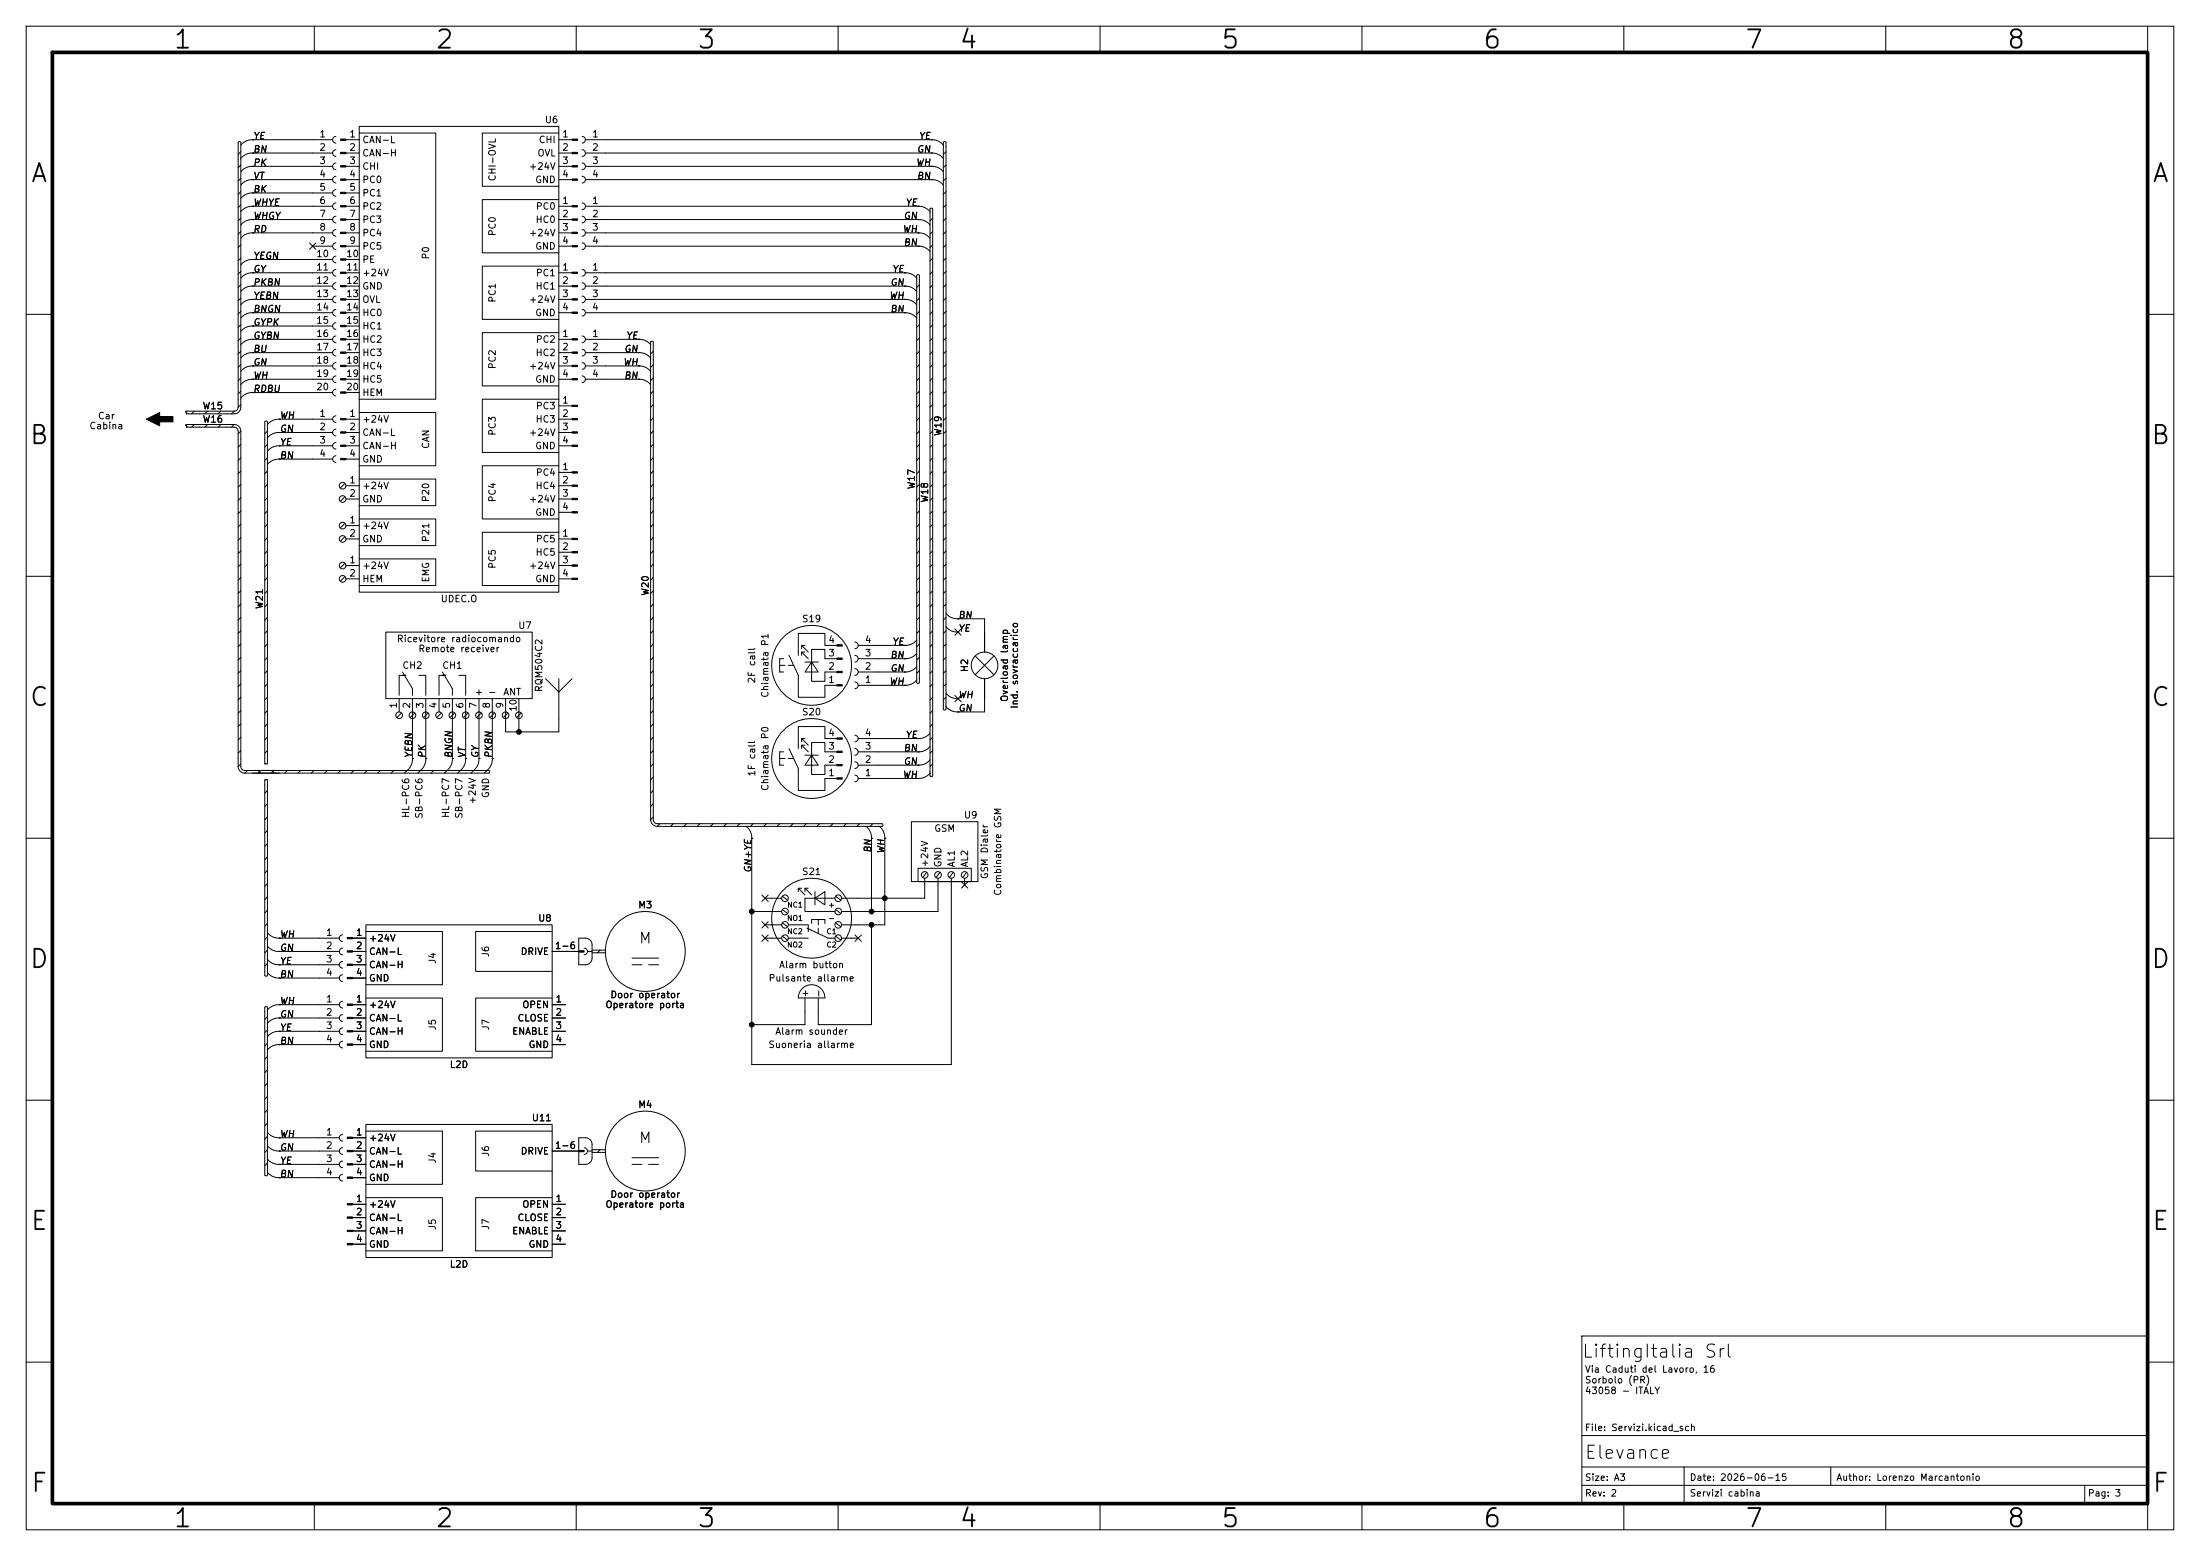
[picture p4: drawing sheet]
<svg xmlns="http://www.w3.org/2000/svg" width="420mm" height="297mm" viewBox="0 0 420 297" stroke-linecap="round" stroke-linejoin="round" font-family="sans-serif">
<path d="M10 10h400v277h-400z" fill="none" stroke="#000" stroke-width=".7"/>
<g fill="none" stroke="#000" stroke-width=".19">
<path d="M5 5h410v287h-410zM60 5v5M110 5v5M160 5v5M210 5v5M260 5v5M310 5v5M360 5v5M410 5v5M46 39.1l-.5 .5M46 36.6l-.5 .5M46 34l-.5 .5"/>
<path d="M46 31.5l-.5 .5M46 29l-.5 .5M48.3 34.3a2.78 2.78 0 0 0-2.3 1M48.3 34.3h.1M48.3 39.4a2.78 2.78 0 0 0-2.3 1M48.3 39.4h.1M48.3 36.8a2.78 2.78 0 0 0-2.3 1M48.3 36.8h.1M48.3 31.8a2.78 2.78 0 0 0-2.3 1M48.3 31.8h.1M48.3 26.7a2.78 2.78 0 0 0-2.3 1M48.3 26.7h.1"/>
<path d="M48.3 29.2a2.78 2.78 0 0 0-2.3 1M48.3 29.2h.1M48.3 39.4h15.2M48.3 26.7h15.2M48.3 29.2h15.2M48.3 31.8h15.2M48.3 34.3h15.2M48.3 36.8h15.2M64.1 26a.64 .64 0 0 0-.6 .7 .64 .64 0 0 0 .6 .6M64.1 28.6a.64 .64 0 0 0-.6 .6 .64 .64 0 0 0 .6 .6M64.1 31.1a.64 .64 0 0 0-.6 .7 .64 .64 0 0 0 .6 .6M64.1 33.7a.64 .64 0 0 0-.6 .6 .64 .64 0 0 0 .6 .6"/>
<path d="M64.1 36.2a.64 .64 0 0 0-.6 .6 .64 .64 0 0 0 .6 .7M64.1 38.7a.64 .64 0 0 0-.6 .7 .64 .64 0 0 0 .6 .6M66 39.4h2.6M66 26.7h2.6M66 29.2h2.6M66 31.8h2.6M66 34.3h2.6M66 36.8h2.6M68.6 24.1h38.1v88.9h-38.1zM68.6 25.4h14.6v50.8h-14.6M106.7 25.4h-14.6v10.2h14.6M106.7 38.1h-14.6v10.2h14.6"/>
<path d="M106.7 39.4h2.5M106.7 26.7h2.5M106.7 29.2h2.5M106.7 31.8h2.5M106.7 34.3h2.5M111.1 38.7a.64 .64 0 0 1 .7 .7 .64 .64 0 0 1-.7 .6M111.1 26a.64 .64 0 0 1 .7 .7 .64 .64 0 0 1-.7 .6M111.1 28.6a.64 .64 0 0 1 .7 .6 .64 .64 0 0 1-.7 .6M111.1 31.1a.64 .64 0 0 1 .7 .7 .64 .64 0 0 1-.7 .6M111.1 33.7a.64 .64 0 0 1 .7 .6 .64 .64 0 0 1-.7 .6M111.8 39.4h63.5M111.8 26.7h66"/>
<path d="M111.8 29.2h66M111.8 31.8h66M111.8 34.3h66M175.3 39.4a2.79 2.79 0 0 1 2.2 1M175.3 39.4h.1M177.6 39.8l.2-.1 .3 .2v108.2l-.3 .1-.3-.1zM177.8 29.2a2.79 2.79 0 0 1 2.3 1M177.8 29.2h.1M177.8 34.3a2.79 2.79 0 0 1 2.3 1M177.8 34.3h.1M177.8 31.8a2.79 2.79 0 0 1 2.3 1M177.8 31.8h.1"/>
<path d="M177.8 26.7a2.79 2.79 0 0 1 2.3 1M177.8 26.7h.1M180.2 27.1l.2-.1 .2 .2v108.2l-.3 .1-.2-.1zM180.6 34l-.5 .5M180.6 29l-.5 .5M180.6 31.5l-.5 .5M180.6 36.6l-.5 .5M180.6 39.1l-.5 .5M46 59.4l-.5 .5M46 56.9l-.5 .5M46 54.4l-.5 .5M46 51.8l-.5 .5"/>
<path d="M46 49.3l-.5 .5M46 46.7l-.5 .5M46 44.2l-.5 .5M46 41.7l-.5 .5M48.3 44.5a2.78 2.78 0 0 0-2.3 1M48.3 44.5h.1M48.3 41.9a2.78 2.78 0 0 0-2.3 1M48.3 41.9h.1M48.3 49.5a2.78 2.78 0 0 0-2.3 1M48.3 49.5h.1M48.3 54.6a2.78 2.78 0 0 0-2.3 1M48.3 54.6h.1"/>
<path d="M48.3 57.2a2.78 2.78 0 0 0-2.3 1M48.3 57.2h.1M48.3 59.7a2.78 2.78 0 0 0-2.3 1M48.3 59.7h.1M48.3 52.1a2.78 2.78 0 0 0-2.3 1M48.3 52.1h.1M48.3 52.1h15.2M48.3 54.6h15.2M48.3 57.2h15.2M48.3 59.7h15.2M48.3 41.9h15.2M48.3 44.5h15.2"/>
<path d="M48.3 49.5h15.2M59.1 46.4l1.2 1.2M59.7 47h3.8M60.3 46.4l-1.2 1.2M64.1 41.3a.64 .64 0 0 0-.6 .6 .64 .64 0 0 0 .6 .6M64.1 43.8a.64 .64 0 0 0-.6 .7 .64 .64 0 0 0 .6 .6M64.1 46.4a.64 .64 0 0 0-.6 .6 .64 .64 0 0 0 .6 .6M64.1 48.9a.64 .64 0 0 0-.6 .6 .64 .64 0 0 0 .6 .7M64.1 51.4a.64 .64 0 0 0-.6 .7 .64 .64 0 0 0 .6 .6M64.1 54a.64 .64 0 0 0-.6 .6 .64 .64 0 0 0 .6 .6M64.1 56.5a.64 .64 0 0 0-.6 .7 .64 .64 0 0 0 .6 .6M64.1 59.1a.64 .64 0 0 0-.6 .6 .64 .64 0 0 0 .6 .6"/>
<path d="M66 52.1h2.6M66 54.6h2.6M66 57.2h2.6M66 59.7h2.6M66 41.9h2.6M66 44.5h2.6M66 47h2.6M66 49.5h2.6M106.7 50.8h-14.6v10.2h14.6M106.7 52.1h2.5M106.7 54.6h2.5M106.7 57.2h2.5"/>
<path d="M106.7 59.7h2.5M106.7 41.9h2.5M106.7 44.5h2.5M106.7 47h2.5M111.1 51.4a.64 .64 0 0 1 .7 .7 .64 .64 0 0 1-.7 .6M111.1 54a.64 .64 0 0 1 .7 .6 .64 .64 0 0 1-.7 .6M111.1 56.5a.64 .64 0 0 1 .7 .7 .64 .64 0 0 1-.7 .6M111.1 59.1a.64 .64 0 0 1 .7 .6 .64 .64 0 0 1-.7 .6M111.1 41.3a.64 .64 0 0 1 .7 .6 .64 .64 0 0 1-.7 .6M111.1 43.8a.64 .64 0 0 1 .7 .7 .64 .64 0 0 1-.7 .6M111.1 46.4a.64 .64 0 0 1 .7 .6 .64 .64 0 0 1-.7 .6M111.8 52.1h60.9"/>
<path d="M111.8 54.6h60.9M111.8 57.2h60.9M111.8 59.7h60.9M111.8 41.9h63.5M111.8 44.5h63.5M111.8 47h63.5M172.7 57.2a2.78 2.78 0 0 1 2.3 1M172.7 57.2h.1M172.7 54.6a2.78 2.78 0 0 1 2.3 1M172.7 54.6h.1M172.7 59.7a2.78 2.78 0 0 1 2.3 1M172.7 59.7h.1"/>
<path d="M172.7 52.1a2.78 2.78 0 0 1 2.3 1M172.7 52.1h.1M175.1 52.5l.2-.1 .2 .2v77.7l-.2 .2-.3-.2zM175.3 41.9a2.79 2.79 0 0 1 2.2 1M175.3 41.9h.1M175.3 44.5a2.78 2.78 0 0 1 2.2 1M175.3 44.5h.1M175.3 47a2.78 2.78 0 0 1 2.2 1M175.3 47h.1M175.5 54.4l-.5 .5M175.5 59.4l-.5 .5M175.5 56.9l-.5 .5"/>
<path d="M178.1 44.2l-.6 .5M178.1 49.3l-.6 .5M178.1 51.8l-.6 .5M178.1 56.9l-.6 .5M178.1 41.7l-.6 .5M178.1 46.7l-.6 .5M178.1 54.4l-.6 .5M178.1 59.4l-.6 .5M180.6 41.7l-.5 .5M180.6 46.7l-.5 .5M180.6 49.3l-.5 .5M180.6 54.4l-.5 .5"/>
<path d="M180.6 44.2l-.5 .5M180.6 51.8l-.5 .5M180.6 56.9l-.5 .5M180.6 59.4l-.5 .5M5 60h5M35.6 78.5h9.1M37.1 78.5l-.5 .5M39.6 78.5l-.5 .5M42.2 78.5l-.5 .5M44.7 78.5l-.5 .5M45.5 77.7v-50.5l.2-.2 .3 .2v50.5a1.27 1.27 0 0 1-1.3 1.3h-9.1l.1-.2-.3-.2 .2-.1M45.5 77.7a.77 .77 0 0 1-.8 .8"/>
<path d="M46 72.1l-.5 .5M46 74.7l-.5 .5M46 69.6l-.5 .5M46 67.1l-.5 .5M46 64.5l-.5 .5M46 62l-.5 .5M46 77.2l-.5 .5M48.3 62.2a2.78 2.78 0 0 0-2.3 1M48.3 62.2h.1M48.3 69.9a2.78 2.78 0 0 0-2.3 1M48.3 69.9h.1M48.3 72.4a2.78 2.78 0 0 0-2.3 1"/>
<path d="M48.3 72.4h.1M48.3 67.3a2.78 2.78 0 0 0-2.3 1M48.3 67.3h.1M48.3 64.8a2.78 2.78 0 0 0-2.3 1M48.3 64.8h.1M48.3 74.9a2.78 2.78 0 0 0-2.3 1M48.3 74.9h.1M48.3 64.8h15.2M48.3 67.3h15.2M48.3 69.9h15.2M48.3 72.4h15.2M48.3 62.2h15.2"/>
<path d="M48.3 74.9h15.2M64.1 79.4a.64 .64 0 0 0-.6 .6 .64 .64 0 0 0 .6 .6M64.1 61.6a.64 .64 0 0 0-.6 .6 .64 .64 0 0 0 .6 .7M64.1 64.1a.64 .64 0 0 0-.6 .7 .64 .64 0 0 0 .6 .6M64.1 66.7a.64 .64 0 0 0-.6 .6 .64 .64 0 0 0 .6 .6M64.1 69.2a.64 .64 0 0 0-.6 .7 .64 .64 0 0 0 .6 .6M64.1 71.8a.64 .64 0 0 0-.6 .6 .64 .64 0 0 0 .6 .6M64.1 74.3a.64 .64 0 0 0-.6 .6 .64 .64 0 0 0 .6 .7M66 64.8h2.6M66 67.3h2.6M66 69.9h2.6M66 72.4h2.6"/>
<path d="M66 62.2h2.6M66 74.9h2.6M68.6 78.7h14.6v10.2h-14.6M106.7 63.5h-14.6v10.2h14.6M106.7 76.2h-14.6v10.2h14.6M106.7 64.8h2.5M106.7 67.3h2.5M106.7 69.9h2.5M106.7 72.4h2.5M106.7 77.5h2.5M111.1 64.1a.64 .64 0 0 1 .7 .7 .64 .64 0 0 1-.7 .6M111.1 66.7a.64 .64 0 0 1 .7 .6 .64 .64 0 0 1-.7 .6"/>
<path d="M111.1 69.2a.64 .64 0 0 1 .7 .7 .64 .64 0 0 1-.7 .6M111.1 71.8a.64 .64 0 0 1 .7 .6 .64 .64 0 0 1-.7 .6M111.8 64.8h10.1M111.8 67.3h10.1M111.8 69.9h10.1M111.8 72.4h10.1M121.9 64.8a2.78 2.78 0 0 1 2.3 1M121.9 64.8h.1M121.9 69.9a2.78 2.78 0 0 1 2.3 1M121.9 69.9h.1M121.9 67.3a2.78 2.78 0 0 1 2.3 1M121.9 67.3h.1"/>
<path d="M121.9 72.4a2.78 2.78 0 0 1 2.3 1M121.9 72.4h.1M124.7 74.7l-.5 .5M124.7 77.2l-.5 .5M124.7 67.1l-.5 .5M124.7 69.6l-.5 .5M124.7 79.8l-.5 .5M124.7 72.1l-.5 .5M175.5 72.1l-.5 .5M175.5 79.8l-.5 .5M175.5 62l-.5 .5M175.5 64.5l-.5 .5"/>
<path d="M175.5 67.1l-.5 .5M175.5 69.6l-.5 .5M175.5 74.7l-.5 .5M175.5 77.2l-.5 .5M178.1 69.6l-.6 .5M178.1 77.2l-.6 .5M178.1 62l-.6 .5M178.1 64.5l-.6 .5M178.1 67.1l-.6 .5M178.1 72.1l-.6 .5M178.1 74.7l-.6 .5M178.1 79.8l-.6 .5"/>
<path d="M180.6 67.1l-.5 .5M180.6 74.7l-.5 .5M180.6 62l-.5 .5M180.6 64.5l-.5 .5M180.6 69.6l-.5 .5M180.6 72.1l-.5 .5M180.6 77.2l-.5 .5M180.6 79.8l-.5 .5M410 60h5M35.6 81.5h9.1a.77 .77 0 0 1 .8 .8v64M37.1 81l-.5 .5M39.6 81l-.5 .5"/>
<path d="M42.2 81l-.5 .5M44.7 81h-9.2l-.1 .2 .3 .2-.1 .1M44.7 81a1.27 1.27 0 0 1 1.3 1.3M44.7 81l-.5 .5M46 82.3v64a.77 .77 0 0 0 .7 .8h46.6l.2 .2-.2 .3h-46.6M46 97.5l-.5 .5M46 95l-.5 .5M46 92.5l-.5 .5M46 89.9l-.5 .5M46 87.4l-.5 .5M46 84.8l-.5 .5M46 82.3l-.5 .5"/>
<path d="M50.6 80.4h.2l.3 .1v65.3h-.4h-.2zM51.1 97.5l-.6 .5M51.1 95l-.6 .5M51.1 92.5l-.6 .5M51.1 89.9l-.6 .5M51.1 87.4l-.6 .5M51.1 84.8l-.6 .5M51.1 82.3l-.6 .5M53.3 87.6a2.78 2.78 0 0 0-2.2 1M53.3 87.6h.1M53.3 85.1a2.78 2.78 0 0 0-2.2 1M53.3 85.1h.1"/>
<path d="M53.3 82.6a2.78 2.78 0 0 0-2.2 1M53.3 82.6h.1M53.3 80a2.78 2.78 0 0 0-2.2 1M53.3 80h.1M53.3 80h10.2M53.3 82.6h10.2M53.3 85.1h10.2M53.3 87.6h10.2M64.1 81.9a.64 .64 0 0 0-.6 .7 .64 .64 0 0 0 .6 .6M64.1 84.5a.64 .64 0 0 0-.6 .6 .64 .64 0 0 0 .6 .6M64.1 87a.64 .64 0 0 0-.6 .6 .64 .64 0 0 0 .6 .7M65.8 92.3l-.8 .8"/>
<path d="M65.8 94.9l-.8 .7M65.8 99.9l-.8 .8M66 80h2.6M66 82.6h2.6M66 85.1h2.6M66 87.6h2.6M66 92.7h2.6M66 95.3h2.6M68.6 91.4h14.6v5.1h-14.6M68.6 99.1h14.6v5h-14.6M106.7 88.9h-14.6v10.2h14.6M106.7 80h2.5"/>
<path d="M106.7 82.6h2.5M106.7 85.1h2.5M106.7 92.7h2.5M106.7 90.2h2.5M106.7 95.3h2.5M106.7 97.8h2.5M124.7 82.3l-.5 .5M124.7 87.4l-.5 .5M124.7 89.9l-.5 .5M124.7 95l-.5 .5M124.7 97.5l-.5 .5M124.7 84.8l-.5 .5"/>
<path d="M124.7 92.5l-.5 .5M175.5 87.4l-.5 .5M175.5 92.5l-.5 .5M175.5 82.3l-.5 .5M175.5 84.8l-.5 .5M175.5 89.9l-.5 .5M175.5 95l-.5 .5M175.5 97.5l-.5 .5M178.1 84.8l-.6 .5M178.1 89.9l-.6 .5M178.1 82.3l-.6 .5M178.1 87.4l-.6 .5"/>
<path d="M178.1 92.5l-.6 .5M178.1 95l-.6 .5M178.1 97.5l-.6 .5M180.6 82.3l-.5 .5M180.6 87.4l-.5 .5M180.6 84.8l-.5 .5M180.6 89.9l-.5 .5M180.6 92.5l-.5 .5M180.6 95l-.5 .5M180.6 97.5l-.5 .5M5 110h5M46 117.9l-.5 .5"/>
<path d="M46 115.3l-.5 .5M46 112.8l-.5 .5M46 110.2l-.5 .5M46 107.7l-.5 .5M46 105.2l-.5 .5M46 102.6l-.5 .5M46 100.1l-.5 .5M51.1 117.9l-.6 .5M51.1 115.3l-.6 .5M51.1 112.8l-.6 .5M51.1 110.2l-.6 .5M51.1 107.7l-.6 .5"/>
<path d="M51.1 105.2l-.6 .5M51.1 102.6l-.6 .5M51.1 100.1l-.6 .5M65.8 102.5l-.8 .8M65.8 107.6l-.8 .7M65.8 110.1l-.8 .8M66 100.3h2.6M66 108h2.6M66 102.9h2.6M66 110.5h2.6M68.6 106.7h14.6v5.1h-14.6M106.7 101.6h-14.6v10.2h14.6"/>
<path d="M106.7 108h2.5M106.7 102.9h2.5M106.7 110.5h2.5M106.7 105.4h2.5M124.7 102.6l-.5 .5M124.7 105.2l-.5 .5M124.7 107.7l-.5 .5M124.7 110.2l-.5 .5M124.7 115.3l-.5 .5M124.7 100.1l-.5 .5M124.7 112.8l-.5 .5M124.7 117.9l-.5 .5"/>
<path d="M175.5 107.7l-.5 .5M175.5 100.1l-.5 .5M175.5 102.6l-.5 .5M175.5 105.2l-.5 .5M175.5 110.2l-.5 .5M175.5 115.3l-.5 .5M175.5 117.9l-.5 .5M175.5 112.8l-.5 .5M178.1 117.9l-.6 .5M178.1 105.2l-.6 .5M178.1 100.1l-.6 .5M178.1 102.6l-.6 .5"/>
<path d="M178.1 107.7l-.6 .5M178.1 112.8l-.6 .5M178.1 115.3l-.6 .5M178.1 110.2l-.6 .5M180.6 115.3l-.5 .5M180.6 102.6l-.5 .5M180.6 100.1l-.5 .5M180.6 105.2l-.5 .5M180.6 107.7l-.5 .5M180.6 110.2l-.5 .5M180.6 112.8l-.5 .5M180.6 117.9l-.5 .5"/>
<path d="M180.6 117.1a2.78 2.78 0 0 0 2.3 1M180.6 119.6a2.78 2.78 0 0 0 2.3 1.1M182.9 118.1h.1M182.9 118.1h5.1v6.4M410 110h5M46 138.2l-.5 .5M46 135.6l-.5 .5M46 133.1l-.5 .5M46 130.6l-.5 .5M46 128l-.5 .5M46 125.5l-.5 .5M46 122.9l-.5 .5"/>
<path d="M46 120.4l-.5 .5M51.1 138.2l-.6 .5M51.1 135.6l-.6 .5M51.1 133.1l-.6 .5M51.1 130.6l-.6 .5M51.1 128l-.6 .5M51.1 125.5l-.6 .5M51.1 122.9l-.6 .5M51.1 120.4l-.6 .5M73.7 120.7h27.9v12.7h-27.9zM76.2 133.4v2.5M76.6 136.1l-.8 .8"/>
<path d="M76.8 128.9h.7h-1.3v3.8M76.8 128.3l1.9 3.1v1.3M78.7 133.4v11.4M79.1 136.1l-.7 .8M80 128.9h1.3v3.8M81.3 133.4v11.4M81.7 136.1l-.8 .8M83.8 133.4v2.5M84.2 136.1l-.8 .8M84.5 128.9h.6h-1.3v3.8M84.5 128.3l1.9 3.1v1.3M86.4 133.4v11.4"/>
<path d="M86.7 136.1l-.7 .8M87.6 128.9h1.3v3.8M88.9 133.4v11.4M89.3 136.1l-.8 .8M91.4 133.4v11.4M91.8 136.1l-.7 .8M94 133.4v11.4M94.4 136.1l-.8 .8M96.9 136.1l-.8 .8M99.1 133.4v6.3M99.4 136.1l-.7 .8M104.1 129.5l2.6 2.6 2.5-2.6"/>
<path d="M106.7 129.5v10.2h-10.2v-6.3M124.7 122.9l-.5 .5M124.7 128l-.5 .5M124.7 130.6l-.5 .5M124.7 135.6l-.5 .5M124.7 138.2l-.5 .5M124.7 120.4l-.5 .5M124.7 125.5l-.5 .5M124.7 133.1l-.5 .5M148.8 127h1.1M149.6 125.7h-.8v2.6h.8M150.5 127h1"/>
<path d="M150.6 125.1l1.8 3.8v4.2h5.1v-2.3h2.5M153 124.5l1.3 1.2M153 123.2l1.3 1.3M153.7 124.5h-.7v.6M153.7 123.2h-.7v.6M153.7 126.4h2.5M154.9 126.4l1.3 1.9h-2.5zM160 125.7h-2.5v-1.7h-2.6v6h2.6v-1.7h2.5M160 123.2h-2.5v-2.3h-5.1v4.2M163.2 130.2a.64 .64 0 0 1 .6 .6 .64 .64 0 0 1-.6 .6M163.2 127.6a.64 .64 0 0 1 .6 .7 .64 .64 0 0 1-.6 .6M163.2 125.1a.64 .64 0 0 1 .6 .6 .64 .64 0 0 1-.6 .7"/>
<path d="M163.2 122.6a.64 .64 0 0 1 .6 .6 .64 .64 0 0 1-.6 .6M163.8 130.8h8.9M163.8 128.3h8.9M163.8 125.7h8.9M163.8 123.2h8.9M172.7 125.7h.1M172.7 123.2h.1M172.7 130.8h.1M172.7 128.3h.1M175 124.7a2.78 2.78 0 0 1-2.3 1M175 122.2a2.78 2.78 0 0 1-2.3 1M175 129.8a2.78 2.78 0 0 1-2.3 1"/>
<path d="M175 127.3a2.78 2.78 0 0 1-2.3 1M175.5 120.4l-.5 .5M175.5 122.9l-.5 .5M175.5 125.5l-.5 .5M175.5 128l-.5 .5M177.5 140a2.78 2.78 0 0 1-2.2 1M178.1 120.4l-.6 .5M178.1 122.9l-.6 .5M178.1 125.5l-.6 .5M178.1 128l-.6 .5M178.1 133.1l-.6 .5M178.1 135.6l-.6 .5"/>
<path d="M178.1 138.2l-.6 .5M178.1 130.6l-.6 .5M180.6 120.4l-.5 .5M180.6 122.9l-.5 .5M180.6 125.5l-.5 .5M180.6 128l-.5 .5M180.6 130.6l-.5 .5M180.6 133.1l-.5 .5M180.6 132.3a2.78 2.78 0 0 0 2.3 1.1M180.6 134.9a2.78 2.78 0 0 0 2.3 1M182.3 120l1.2 1.3M182.3 132.7l1.2 1.3"/>
<path d="M182.9 133.4h.1M182.9 135.9h.1M182.9 120.7h.1M183.5 120l-1.2 1.3M183.5 132.7l-1.2 1.3M186.2 125.2l3.5 3.6M188 129.5v6.4h-5.1M189.7 125.2l-3.5 3.6M5 160h5M45.5 146.3a1.27 1.27 0 0 0 1.2 1.3M46 143.3l-.5 .5M46 140.7l-.5 .5"/>
<path d="M46 145.8l-.5 .5M47.2 147.1l-.5 .5M49.3 147.1l.5 .5M49.8 147.1l-.5 .5M50.5 148.8h.6v37.4l-.3 .1-.3-.1zM51.1 153.4l-.6 .5M51.1 156l-.6 .5M51.1 158.5l-.6 .5M51.1 140.7l-.6 .5M51.1 143.3l-.6 .5M51.1 150.9l-.6 .5M51.8 147.1l.5 .5"/>
<path d="M52.3 147.1l-.5 .5M54.9 147.1l-.5 .5M57.4 147.1l-.5 .5M59.9 147.1l-.5 .5M62.5 147.1l-.5 .5M65 147.1l-.5 .5M67.6 147.1l-.5 .5M70.1 147.1l-.5 .5M72.6 147.1l-.5 .5M75.2 147.1l-.5 .5M78.7 144.8a2.78 2.78 0 0 1-1 2.3l-.5 .5M78.7 144.8h.1"/>
<path d="M81.3 144.8a2.78 2.78 0 0 1-1 2.3l-.5 .5M81.3 144.8h.1M82.8 147.1l-.5 .5M86.4 144.8a2.78 2.78 0 0 1-1.1 2.3l-.5 .5M86.4 144.8h.1M88.9 144.8a2.78 2.78 0 0 1-1 2.3l-.5 .5M88.9 144.8h.1M91.4 144.8a2.78 2.78 0 0 1-1 2.3l-.5 .5M91.4 144.8h.1M94 144.8a2.78 2.78 0 0 1-1 2.3l-.5 .5M94 144.8h.1M124.2 156.5v-91.2l.3-.2 .2 .2v91.2a.77 .77 0 0 0 .8 .7h42.9l.2 .3-.2 .2h-42.9"/>
<path d="M124.2 156.5a1.27 1.27 0 0 0 1.3 1.2M124.7 143.3l-.5 .5M124.7 148.3l-.5 .5M124.7 156l-.5 .5M124.7 140.7l-.5 .5M124.7 145.8l-.5 .5M124.7 150.9l-.5 .5M124.7 153.4l-.5 .5M126 157.2l-.5 .5M128.5 157.2l-.5 .5M131.1 157.2l-.5 .5M133.6 157.2l-.5 .5"/>
<path d="M136.1 157.2l-.5 .5M138.7 157.2l-.5 .5M141.2 157.2l-.5 .5M142.5 157.7a2.78 2.78 0 0 1 1 2.3M143.8 157.2l-.5 .5M146.3 157.2l-.5 .5M148.8 144.8h1.1M148.8 157.2l-.5 .5M149.6 143.5h-.8v2.6h.8M150.5 144.8h1M150.6 142.9l1.8 3.8v4.2h5.1v-2.3h2.5M151.4 157.2l-.5 .5"/>
<path d="M153 142.2l1.3 1.3M153 141l1.3 1.2M153.7 142.2h-.7v.7M153.7 141h-.7v.6M153.7 144.1h2.5M153.9 157.2l-.5 .5M154.9 144.1l1.3 2h-2.5zM156.5 157.2l-.5 .5M159 157.2l-.5 .5M160 143.5h-2.5v-1.8h-2.6v6.1h2.6v-1.7h2.5M160 141h-2.5v-2.3h-5.1v4.2M161.5 157.2l-.5 .5"/>
<path d="M163.2 148a.64 .64 0 0 1 .6 .6 .64 .64 0 0 1-.6 .6M163.2 145.4a.64 .64 0 0 1 .6 .7 .64 .64 0 0 1-.6 .6M163.2 142.9a.64 .64 0 0 1 .6 .6 .64 .64 0 0 1-.6 .6M163.2 140.3a.64 .64 0 0 1 .6 .7 .64 .64 0 0 1-.6 .6M163.8 148.6h11.5M163.8 146.1h11.5M163.8 143.5h11.5M163.8 141h11.5M164.1 157.2l-.5 .5M165.4 157.7a2.78 2.78 0 0 1 1 2.3M166.6 157.2l-.5 .5M167.9 157.7a2.78 2.78 0 0 1 1 2.3"/>
<path d="M174 156.8h12.7v11.5h-12.7zM175.3 146.1h.1M175.3 143.5h.1M175.3 148.6h.1M175.3 141h.1M177.5 145a2.78 2.78 0 0 1-2.2 1.1M177.5 142.5a2.78 2.78 0 0 1-2.2 1M177.5 147.6a2.78 2.78 0 0 1-2.2 1M178.1 145.8l-.6 .5M178.1 143.3l-.6 .5M178.1 140.7l-.6 .5M410 160h5"/>
<path d="M51.1 161l-.6 .5M51.1 163.6l-.6 .5M51.1 166.1l-.6 .5M51.1 168.7l-.6 .5M51.1 173.7l-.6 .5M51.1 176.3l-.6 .5M51.1 178.8l-.6 .5M51.1 171.2l-.6 .5M51.1 178.1a2.78 2.78 0 0 0 2.2 1M53.3 179.1h.1M53.3 179.1h11.5M65.4 178.4a.64 .64 0 0 0-.6 .7 .64 .64 0 0 0 .6 .6"/>
<path d="M67.3 179.1h2.5M69.8 176.5h35.6v25.4h-35.6zM69.8 177.8h14.7v10.2h-14.7M105.4 177.8h-14.6v7.6h14.6M110.5 179.1h1.3a1.27 1.27 0 0 1 1.2 1.2v2.6a1.27 1.27 0 0 1-1.2 1.3h-1.3zM143.5 160h.1M143.5 160v43.2h38.1v-35.6M143.5 174h5.7M145.4 178.5l1.3 1.2M145.4 175.9l1.3 1.2M145.4 170.8l1.3 1.3M146 179.1h3.2"/>
<path d="M146 171.5h3.2M146 176.5h3.2M146.7 178.5l-1.3 1.2M146.7 175.9l-1.3 1.2M146.7 170.8l-1.3 1.3M149.4 178.7l1 .8M149.4 176.1l1 .8M149.4 173.6l1 .8M149.4 171.1l1 .7M150.5 176.5h3.8v1.3M150.5 179.1h3.8M152.4 169.5l1.3 1.3"/>
<path d="M153 169.5h-.6v.7M153.7 169.5l1.2 1.3M154.1 177.2l4 1.9h1.3M154.3 169.5h-.6v.7M154.9 176.3v-.8h2.6v.8M155.6 171.5l1.9-1.3v2.5zM155.6 170.2v2.5M156.2 175.5v1M156.2 177.2v1M159.4 171.5h-5.7v2.5h5.7M159.5 178.7l1 .8M159.5 176.1l1 .8"/>
<path d="M159.5 173.6l1 .8M159.5 171.1l1 .7M160.7 179.1h3.1M163.2 178.5l1.2 1.2M164.4 178.5l-1.2 1.2M166.4 160h.1M166.4 176.5v19.1h-10.2v-5.1M166.4 160v14M168.9 160h.1M168.9 160v16.5h-8.2M175.3 165.7h10.1v2.6h-10.1zM176.5 167.6v3.9h-15.8"/>
<path d="M176.9 166.5l-.8 1M179.1 167.6v6.4h-18.4M179.5 166.5l-.8 1M182 166.5l-.8 1M183.5 168.3l1.3 1.2M184.1 167.6v1.3M184.5 166.5l-.7 1M184.8 168.3l-1.3 1.2M50.6 192.2l.2-.1 .3 .2v32l-.3 .1-.3-.1zM51.1 181.4l-.6 .5M51.1 183.9l-.6 .5M51.1 194.1l-.6 .5"/>
<path d="M51.1 196.6l-.6 .5M51.1 199.1l-.6 .5M51.1 185.7a2.78 2.78 0 0 0 2.2 1M51.1 180.6a2.78 2.78 0 0 0 2.2 1M51.1 183.1a2.78 2.78 0 0 0 2.2 1.1M53.3 199.4a2.78 2.78 0 0 0-2.2 1M53.3 199.4h.1M53.3 186.7h.1M53.3 194.3a2.78 2.78 0 0 0-2.2 1M53.3 194.3h.1M53.3 196.9a2.78 2.78 0 0 0-2.2 1M53.3 196.9h.1"/>
<path d="M53.3 191.8a2.78 2.78 0 0 0-2.2 1M53.3 191.8h.1M53.3 181.6h.1M53.3 184.2h.1M53.3 181.6h11.5M53.3 184.2h11.5M53.3 191.8h11.5M53.3 194.3h11.5M53.3 196.9h11.5M53.3 186.7h11.5M53.3 199.4h11.5M65.4 181a.64 .64 0 0 0-.6 .6 .64 .64 0 0 0 .6 .6"/>
<path d="M65.4 183.5a.64 .64 0 0 0-.6 .7 .64 .64 0 0 0 .6 .6M65.4 186.1a.64 .64 0 0 0-.6 .6 .64 .64 0 0 0 .6 .6M65.4 191.1a.64 .64 0 0 0-.6 .7 .64 .64 0 0 0 .6 .6M65.4 193.7a.64 .64 0 0 0-.6 .6 .64 .64 0 0 0 .6 .6M65.4 196.2a.64 .64 0 0 0-.6 .7 .64 .64 0 0 0 .6 .6M65.4 198.8a.64 .64 0 0 0-.6 .6 .64 .64 0 0 0 .6 .6M67.3 181.6h2.5M67.3 184.2h2.5M67.3 191.8h2.5M67.3 194.3h2.5M67.3 196.9h2.5M67.3 186.7h2.5"/>
<path d="M67.3 199.4h2.5M69.8 190.5h14.7v10.2h-14.7M105.4 190.5h-14.6v10.2h14.6M105.4 181.6h5.1M105.4 191.8h2.5M105.4 194.3h2.5M105.4 196.9h2.5M105.4 199.4h2.5M111.5 181a.64 .64 0 0 1 .6 .6 .64 .64 0 0 1-.6 .6M112.1 181.6h.9M113 181.9h2.6M113 181.4h2.6"/>
<path d="M114.6 181.4l-.6 .5M120.6 184.2h2M120.6 182.9h5.1M123.8 184.2h1.9M153.1 188.7a2.54 2.54 0 0 1 2.8-.6 2.54 2.54 0 0 1 1.6 2.4h-5.1a2.54 2.54 0 0 1 .7-1.8zM153.7 190.5v5.1h-10.2M5 210h5M51.1 201.7l-.6 .5M51.1 204.2l-.6 .5M51.1 206.8l-.6 .5M51.1 209.3l-.6 .5M51.1 211.8l-.6 .5"/>
<path d="M51.1 214.4l-.6 .5M51.1 216.9l-.6 .5M51.1 219.5l-.6 .5M51.1 218.7a2.78 2.78 0 0 0 2.2 1M51.1 216.2a2.78 2.78 0 0 0 2.2 1M53.3 219.7h.1M53.3 217.2h.1M53.3 217.2h11.5M53.3 219.7h11.5M65.4 216.5a.64 .64 0 0 0-.6 .7 .64 .64 0 0 0 .6 .6M65.4 219.1a.64 .64 0 0 0-.6 .6 .64 .64 0 0 0 .6 .6M67.3 217.2h2.5"/>
<path d="M67.3 219.7h2.5M69.8 214.6h35.6v25.4h-35.6zM69.8 215.9h14.7v10.2h-14.7M105.4 215.9h-14.6v7.6h14.6M105.4 219.7h5.1M110.5 217.2h1.3a1.27 1.27 0 0 1 1.2 1.2v2.6a1.27 1.27 0 0 1-1.2 1.2h-1.3zM111.5 219.1a.64 .64 0 0 1 .6 .6 .64 .64 0 0 1-.6 .6M112.1 219.7h.9M113 220h2.6M113 219.5h2.6M114.6 219.5l-.6 .5M410 210h5"/>
<path d="M51.1 222l-.6 .5M51.1 223.8a2.78 2.78 0 0 0 2.2 1M51.1 221.2a2.78 2.78 0 0 0 2.2 1M53.3 224.8h.1M53.3 222.2h.1M53.3 222.2h11.5M53.3 224.8h11.5M65.4 221.6a.64 .64 0 0 0-.6 .6 .64 .64 0 0 0 .6 .7M65.4 224.2a.64 .64 0 0 0-.6 .6 .64 .64 0 0 0 .6 .6M67.3 222.2h2.5M67.3 224.8h2.5M67.3 229.9h2.5"/>
<path d="M67.3 232.4h2.5M67.3 234.9h2.5M67.3 237.5h2.5M69.8 228.6h14.7v10.2h-14.7M105.4 228.6h-14.6v10.2h14.6M105.4 229.9h2.5M105.4 232.4h2.5M105.4 234.9h2.5M105.4 237.5h2.5M120.6 222.2h2M120.6 221h5.1M123.8 222.2h1.9"/>
<path d="M302 255h108v32h-108zM5 260h5M302 274h108M321.5 280v7M349.5 280v3.5M410 260h5M60 287v5M110 287v5M160 287v5M210 287v5M260 287v5M302 283.5h108"/>
<path d="M302 280h108M310 287v5M360 287v5M398 283.5v3.5M410 287v5"/>
<circle cx="65.4" cy="95.2" r=".63"/>
<circle cx="65.4" cy="92.7" r=".63"/>
<circle cx="65.4" cy="107.9" r=".63"/>
<circle cx="65.4" cy="100.3" r=".63"/>
<circle cx="65.4" cy="102.9" r=".63"/>
<circle cx="65.4" cy="110.5" r=".63"/>
<circle cx="76.2" cy="136.5" r=".63"/>
<circle cx="78.7" cy="136.5" r=".63"/>
<circle cx="81.3" cy="136.5" r=".63"/>
<circle cx="83.8" cy="136.5" r=".63"/>
<circle cx="86.4" cy="136.5" r=".63"/>
<circle cx="88.9" cy="136.5" r=".63"/>
<circle cx="91.4" cy="136.5" r=".63"/>
<circle cx="94" cy="136.5" r=".63"/>
<circle cx="96.5" cy="136.5" r=".63"/>
<circle cx="99.1" cy="136.5" r=".63"/>
<circle cx="154.9" cy="127" r="7.6"/>
<circle cx="188" cy="127" r="2.54"/>
<circle cx="154.9" cy="144.8" r="7.6"/>
<circle cx="149.9" cy="171.4" r=".63"/>
<circle cx="149.9" cy="176.5" r=".63"/>
<circle cx="149.9" cy="174" r=".63"/>
<circle cx="149.9" cy="179.1" r=".63"/>
<circle cx="154.9" cy="175.3" r="7.6"/>
<circle cx="160" cy="176.5" r=".63"/>
<circle cx="160" cy="171.4" r=".63"/>
<circle cx="160" cy="179.1" r=".63"/>
<circle cx="160" cy="174" r=".63"/>
<circle cx="176.5" cy="167" r=".63"/>
<circle cx="179.1" cy="167" r=".63"/>
<circle cx="181.6" cy="167" r=".63"/>
<circle cx="184.1" cy="167" r=".63"/>
<circle cx="123.2" cy="181.6" r="7.6"/>
<circle cx="123.2" cy="219.7" r="7.6"/>
</g>
<g fill="#000" stroke="#000" stroke-width=".19">
<path d="M65 26.5h1v.3h-1zM65 29.1h1v.2h-1zM65 31.6h1v.3h-1zM65 34.2h1v.2h-1zM65 36.7h1v.3h-1zM65 39.2h1v.3h-1zM109.2 26.5h1v.3h-1zM109.2 29.1h1v.2h-1zM109.2 31.6h1v.3h-1zM109.2 34.2h1v.2h-1zM109.2 39.2h1v.3h-1zM65 41.8h1v.2h-1z"/>
<path d="M65 44.3h1v.3h-1zM65 46.9h1v.2h-1zM65 49.4h1v.3h-1zM65 51.9h1v.3h-1zM65 54.5h1v.2h-1zM65 57h1v.3h-1zM65 59.6h1v.2h-1zM109.2 41.8h1v.2h-1zM109.2 44.3h1v.3h-1zM109.2 46.9h1v.2h-1zM109.2 51.9h1v.3h-1zM109.2 54.5h1v.2h-1z"/>
<path d="M109.2 57h1v.3h-1zM109.2 59.6h1v.2h-1zM65 62.1h1v.3h-1zM65 64.6h1v.3h-1zM65 67.2h1v.2h-1zM65 69.7h1v.3h-1zM65 72.3h1v.2h-1zM65 74.8h1v.3h-1zM109.2 64.6h1v.3h-1zM109.2 67.2h1v.2h-1zM109.2 69.7h1v.3h-1zM109.2 72.3h1v.2h-1z"/>
<path d="M109.2 77.3h1v.3h-1zM27.9 80l2.6-1.3v.8h2.5v1h-2.5v.8zM65 79.9h1v.2h-1zM65 82.4h1v.3h-1zM65 85h1v.2h-1zM65 87.5h1v.3h-1zM109.2 79.9h1v.2h-1zM109.2 82.4h1v.3h-1zM109.2 85h1v.2h-1zM109.2 90h1v.3h-1zM109.2 92.6h1v.2h-1zM109.2 95.1h1v.3h-1z"/>
<path d="M109.2 97.7h1v.2h-1zM109.2 102.7h1v.3h-1zM109.2 105.3h1v.2h-1zM109.2 107.8h1v.3h-1zM109.2 110.4h1v.2h-1zM159.8 130.7h1v.2h-1zM159.8 128.1h1v.3h-1zM159.8 125.6h1v.3h-1zM159.8 123.1h1v.2h-1zM159.8 148.5h1v.2h-1zM159.8 145.9h1v.3h-1zM159.8 143.4h1v.2h-1z"/>
<path d="M159.8 140.8h1v.3h-1zM66.3 178.9h1v.3h-1zM66.3 181.5h1v.2h-1zM66.3 184h1v.3h-1zM66.3 186.6h1v.2h-1zM66.3 191.6h1v.3h-1zM66.3 194.2h1v.2h-1zM66.3 196.7h1v.3h-1zM66.3 199.3h1v.2h-1zM110.5 181.5h1v.2h-1zM66.3 217h1v.3h-1zM66.3 219.6h1v.2h-1z"/>
<path d="M110.5 219.6h1v.2h-1zM66.3 222.1h1v.3h-1zM66.3 224.7h1v.2h-1zM66.3 229.7h1v.3h-1zM66.3 232.3h1v.2h-1zM66.3 234.8h1v.3h-1zM66.3 237.4h1v.2h-1z"/>
<circle cx="99.1" cy="139.7" r=".46"/>
<circle cx="143.5" cy="174" r=".46"/>
<circle cx="166.4" cy="174" r=".46"/>
<circle cx="166.4" cy="176.5" r=".46"/>
<circle cx="168.9" cy="171.5" r=".46"/>
<circle cx="143.5" cy="195.6" r=".46"/>
</g>
<g font-size="3.5">
<text x="32.9" y="10.2">1</text>
<text x="82.9" y="10.2">2</text>
<text x="132.9" y="10.2">3</text>
<text x="182.9" y="10.2">4</text>
<text x="232.9" y="10.2">5</text>
<text x="282.9" y="10.2">6</text>
<text x="332.9" y="10.2">7</text>
<text x="382.9" y="10.2">8</text>
<text x="5.6" y="35.7">A</text>
<text x="410.6" y="35.7">A</text>
<text x="5.4" y="85.7">B</text>
<text x="410.4" y="85.7">B</text>
<text x="5.4" y="135.7">C</text>
<text x="410.4" y="135.7">C</text>
<text x="5.4" y="185.7">D</text>
<text x="410.4" y="185.7">D</text>
<text x="5.6" y="235.7">E</text>
<text x="410.6" y="235.7">E</text>
<text x="5.6" y="285.7">F</text>
<text x="410.6" y="285.7">F</text>
<text x="32.9" y="292.4">1</text>
<text x="82.9" y="292.4">2</text>
<text x="132.9" y="292.4">3</text>
<text x="182.9" y="292.4">4</text>
<text x="232.9" y="292.4">5</text>
<text x="282.9" y="292.4">6</text>
<text x="332.9" y="292.4">7</text>
<text x="382.9" y="292.4">8</text>
</g>
<g font-size="2.5">
<text x="301.8" y="259.8">LiftingItalia Srl</text>
<text x="302.3" y="279.1">Elevance</text>
</g>
<g font-size="2">
<text x="121.8" y="180.6">M</text>
<text x="121.8" y="218.7">M</text>
</g>
<g font-size="1.3">
<text x="103.9" y="23.8">U6</text>
<text x="48.2" y="26.9">YE</text>
<text x="48.2" y="29.4">BN</text>
<text x="60.9" y="26.5">1</text>
<text x="60.9" y="29.1">2</text>
<text x="66.6" y="26.5">1</text>
<text x="66.6" y="29.1">2</text>
<text x="69.1" y="27.6">CAN-L</text>
<text x="102.7" y="27.6">CHI</text>
<text x="107.2" y="26.5">1</text>
<text x="107.2" y="29.1">2</text>
<text x="112.9" y="26.5">1</text>
<text x="112.9" y="29.1">2</text>
<text x="174.9" y="29.4">GN</text>
<text x="175.3" y="26.9">YE</text>
<text x="48.2" y="34.5">VT</text>
<text x="48.2" y="32">PK</text>
<text x="60.9" y="31.6">3</text>
<text x="60.9" y="34.2">4</text>
<text x="66.6" y="31.6">3</text>
<text x="66.6" y="34.2">4</text>
<text x="69.1" y="30.2">CAN-H</text>
<text x="69.1" y="32.7">CHI</text>
<text x="69.1" y="35.3">PC0</text>
<text x="94.9" y="34.7" transform="rotate(-90 94.9 34.7)">CHI-OVL</text>
<text x="100.9" y="32.7">+24V</text>
<text x="102.1" y="35.3">GND</text>
<text x="102.5" y="30.2">OVL</text>
<text x="107.2" y="31.6">3</text>
<text x="107.2" y="34.2">4</text>
<text x="112.9" y="31.6">3</text>
<text x="112.9" y="34.2">4</text>
<text x="174.7" y="32">WH</text>
<text x="174.9" y="34.5">BN</text>
<text x="48.2" y="39.6">WHYE</text>
<text x="48.2" y="37.1">BK</text>
<text x="60.9" y="36.7">5</text>
<text x="60.9" y="39.2">6</text>
<text x="60.9" y="41.8">7</text>
<text x="66.6" y="36.7">5</text>
<text x="66.6" y="39.2">6</text>
<text x="66.6" y="41.8">7</text>
<text x="69.1" y="37.8">PC1</text>
<text x="69.1" y="40.3">PC2</text>
<text x="102.2" y="40.3">PC0</text>
<text x="107.2" y="39.2">1</text>
<text x="107.2" y="41.8">2</text>
<text x="112.9" y="39.2">1</text>
<text x="112.9" y="41.8">2</text>
<text x="172.7" y="39.6">YE</text>
<text x="48.2" y="44.7">RD</text>
<text x="48.2" y="42.1">WHGY</text>
<text x="60.9" y="44.3">8</text>
<text x="60.9" y="46.9">9</text>
<text x="66.6" y="44.3">8</text>
<text x="66.6" y="46.9">9</text>
<text x="69.1" y="42.9">PC3</text>
<text x="69.1" y="45.4">PC4</text>
<text x="69.1" y="48">PC5</text>
<text x="94.9" y="45.2" transform="rotate(-90 94.9 45.2)">PC0</text>
<text x="100.9" y="45.4">+24V</text>
<text x="102.1" y="48">GND</text>
<text x="102.1" y="42.9">HC0</text>
<text x="107.2" y="44.3">3</text>
<text x="107.2" y="46.9">4</text>
<text x="112.9" y="44.3">3</text>
<text x="112.9" y="46.9">4</text>
<text x="172.2" y="44.7">WH</text>
<text x="172.4" y="42.1">GN</text>
<text x="172.4" y="47.2">BN</text>
<text x="48.2" y="49.8">YEGN</text>
<text x="48.2" y="52.3">GY</text>
<text x="60.3" y="49.4">10</text>
<text x="60.3" y="51.9">11</text>
<text x="66" y="49.4">10</text>
<text x="66" y="51.9">11</text>
<text x="69.1" y="50.5">PE</text>
<text x="69.1" y="53">+24V</text>
<text x="82.2" y="49.6" transform="rotate(-90 82.2 49.6)">P0</text>
<text x="102.2" y="53">PC1</text>
<text x="107.2" y="51.9">1</text>
<text x="112.9" y="51.9">1</text>
<text x="170.2" y="52.3">YE</text>
<text x="48.2" y="54.8">PKBN</text>
<text x="48.2" y="57.4">YEBN</text>
<text x="48.2" y="59.9">BNGN</text>
<text x="60.3" y="54.5">12</text>
<text x="60.3" y="57">13</text>
<text x="60.3" y="59.6">14</text>
<text x="66" y="54.5">12</text>
<text x="66" y="57">13</text>
<text x="66" y="59.6">14</text>
<text x="69.1" y="55.6">GND</text>
<text x="69.1" y="58.1">OVL</text>
<text x="94.9" y="57.9" transform="rotate(-90 94.9 57.9)">PC1</text>
<text x="100.9" y="58.1">+24V</text>
<text x="102.1" y="55.6">HC1</text>
<text x="107.2" y="54.5">2</text>
<text x="107.2" y="57">3</text>
<text x="107.2" y="59.6">4</text>
<text x="112.9" y="54.5">2</text>
<text x="112.9" y="57">3</text>
<text x="112.9" y="59.6">4</text>
<text x="169.6" y="57.4">WH</text>
<text x="169.8" y="54.8">GN</text>
<text x="169.8" y="59.9">BN</text>
<text x="48.2" y="62.5">GYPK</text>
<text x="48.2" y="65">GYBN</text>
<text x="60.3" y="62.1">15</text>
<text x="60.3" y="64.6">16</text>
<text x="66" y="62.1">15</text>
<text x="66" y="64.6">16</text>
<text x="69.1" y="60.7">HC0</text>
<text x="69.1" y="63.2">HC1</text>
<text x="69.1" y="65.7">HC2</text>
<text x="102.1" y="60.7">GND</text>
<text x="102.2" y="65.7">PC2</text>
<text x="107.2" y="64.6">1</text>
<text x="112.9" y="64.6">1</text>
<text x="119.4" y="65">YE</text>
<text x="48.2" y="70.1">GN</text>
<text x="48.2" y="67.5">BU</text>
<text x="60.3" y="67.2">17</text>
<text x="60.3" y="69.7">18</text>
<text x="66" y="67.2">17</text>
<text x="66" y="69.7">18</text>
<text x="69.1" y="68.3">HC3</text>
<text x="69.1" y="70.8">HC4</text>
<text x="94.9" y="70.6" transform="rotate(-90 94.9 70.6)">PC2</text>
<text x="100.9" y="70.8">+24V</text>
<text x="102.1" y="68.3">HC2</text>
<text x="107.2" y="67.2">2</text>
<text x="107.2" y="69.7">3</text>
<text x="112.9" y="67.2">2</text>
<text x="112.9" y="69.7">3</text>
<text x="118.8" y="70.1">WH</text>
<text x="119" y="67.5">GN</text>
<text x="48.2" y="72.6">WH</text>
<text x="48.2" y="75.2">RDBU</text>
<text x="60.3" y="72.3">19</text>
<text x="60.3" y="74.8">20</text>
<text x="66" y="72.3">19</text>
<text x="66" y="74.8">20</text>
<text x="69.1" y="73.4">HC5</text>
<text x="69.1" y="75.9">HEM</text>
<text x="102.1" y="73.4">GND</text>
<text x="107.2" y="77.3">1</text>
<text x="107.2" y="72.3">4</text>
<text x="112.9" y="72.3">4</text>
<text x="119" y="72.6">BN</text>
<text x="17" y="82.2">Cabina</text>
<text x="18.6" y="80.3">Car</text>
<text x="38.6" y="78.4">W15</text>
<text x="38.6" y="81">W16</text>
<text x="53.3" y="82.8">GN</text>
<text x="53.3" y="80.2">WH</text>
<text x="60.9" y="79.9">1</text>
<text x="60.9" y="82.4">2</text>
<text x="66.6" y="79.9">1</text>
<text x="66.6" y="82.4">2</text>
<text x="69.1" y="81">+24V</text>
<text x="69.1" y="83.5">CAN-L</text>
<text x="94.9" y="83.3" transform="rotate(-90 94.9 83.3)">PC3</text>
<text x="100.9" y="83.5">+24V</text>
<text x="102.1" y="81">HC3</text>
<text x="102.2" y="78.4">PC3</text>
<text x="107.2" y="79.9">2</text>
<text x="107.2" y="82.4">3</text>
<text x="180" y="83.3" transform="rotate(-90 180 83.3)">W19</text>
<text x="53.3" y="87.9">BN</text>
<text x="53.3" y="85.3">YE</text>
<text x="60.9" y="85">3</text>
<text x="60.9" y="87.5">4</text>
<text x="66.6" y="85">3</text>
<text x="66.6" y="87.5">4</text>
<text x="69.1" y="86.1">CAN-H</text>
<text x="69.1" y="88.6">GND</text>
<text x="82.2" y="85.8" transform="rotate(-90 82.2 85.8)">CAN</text>
<text x="102.1" y="86.1">GND</text>
<text x="107.2" y="85">4</text>
<text x="66.6" y="92.6">1</text>
<text x="66.6" y="95.1">2</text>
<text x="69.1" y="93.7">+24V</text>
<text x="82.2" y="96" transform="rotate(-90 82.2 96)">P20</text>
<text x="94.9" y="96" transform="rotate(-90 94.9 96)">PC4</text>
<text x="102.1" y="93.7">HC4</text>
<text x="102.2" y="91.1">PC4</text>
<text x="107.2" y="90">1</text>
<text x="107.2" y="92.6">2</text>
<text x="107.2" y="95.1">3</text>
<text x="175" y="93.5" transform="rotate(-90 175 93.5)">W17</text>
<text x="66.6" y="100.2">1</text>
<text x="69.1" y="101.3">+24V</text>
<text x="69.1" y="96.2">GND</text>
<text x="100.9" y="96.2">+24V</text>
<text x="102.1" y="98.8">GND</text>
<text x="107.2" y="97.7">4</text>
<text x="177.5" y="96" transform="rotate(-90 177.5 96)">W18</text>
<text x="66.6" y="107.8">1</text>
<text x="66.6" y="102.7">2</text>
<text x="69.1" y="103.8">GND</text>
<text x="82.2" y="103.6" transform="rotate(-90 82.2 103.6)">P21</text>
<text x="102.1" y="106.4">HC5</text>
<text x="102.2" y="103.8">PC5</text>
<text x="107.2" y="102.7">1</text>
<text x="107.2" y="105.3">2</text>
<text x="107.2" y="107.8">3</text>
<text x="66.6" y="110.4">2</text>
<text x="69.1" y="108.9">+24V</text>
<text x="69.1" y="111.5">HEM</text>
<text x="82.2" y="111.3" transform="rotate(-90 82.2 111.3)">EMG</text>
<text x="94.9" y="108.7" transform="rotate(-90 94.9 108.7)">PC5</text>
<text x="100.9" y="108.9">+24V</text>
<text x="102.1" y="111.5">GND</text>
<text x="107.2" y="110.4">4</text>
<text x="124.2" y="113.8" transform="rotate(-90 124.2 113.8)">W20</text>
<text x="50.5" y="116.4" transform="rotate(-90 50.5 116.4)">W21</text>
<text x="84" y="115.3">UDEC.O</text>
<text x="153" y="119.1">S19</text>
<text x="182.8" y="118.3">BN</text>
<text x="75.6" y="122.9">Ricevitore radiocomando</text>
<text x="79.8" y="124.8">Remote receiver</text>
<text x="98.8" y="120.3">U7</text>
<text x="158" y="125.6">3</text>
<text x="158" y="123.1">4</text>
<text x="165" y="125.6">3</text>
<text x="165" y="123.1">4</text>
<text x="169.8" y="126">BN</text>
<text x="170.2" y="123.4">YE</text>
<text x="182.8" y="120.9">YE</text>
<text x="76.7" y="128">CH2</text>
<text x="84.3" y="128">CH1</text>
<text x="144.5" y="130.5" transform="rotate(-90 144.5 130.5)">2F call</text>
<text x="158" y="130.7">1</text>
<text x="158" y="128.1">2</text>
<text x="165" y="130.7">1</text>
<text x="165" y="128.1">2</text>
<text x="169.6" y="131">WH</text>
<text x="169.8" y="128.5">GN</text>
<text x="185.1" y="128.4" transform="rotate(-90 185.1 128.4)">H2</text>
<text x="76.1" y="135.4" transform="rotate(-90 76.1 135.4)">1</text>
<text x="78.6" y="135.4" transform="rotate(-90 78.6 135.4)">2</text>
<text x="81.1" y="135.4" transform="rotate(-90 81.1 135.4)">3</text>
<text x="83.7" y="135.4" transform="rotate(-90 83.7 135.4)">4</text>
<text x="86.2" y="135.4" transform="rotate(-90 86.2 135.4)">5</text>
<text x="88.8" y="135.4" transform="rotate(-90 88.8 135.4)">6</text>
<text x="90.5" y="133">+ -</text>
<text x="91.3" y="135.4" transform="rotate(-90 91.3 135.4)">7</text>
<text x="93.8" y="135.4" transform="rotate(-90 93.8 135.4)">8</text>
<text x="96" y="133">ANT</text>
<text x="96.4" y="135.4" transform="rotate(-90 96.4 135.4)">9</text>
<text x="98.9" y="136" transform="rotate(-90 98.9 136)">10</text>
<text x="103.8" y="132.2" transform="rotate(-90 103.8 132.2)">RQM504C2</text>
<text x="147" y="133.3" transform="rotate(-90 147 133.3)">Chiamata P1</text>
<text x="153" y="136.9">S20</text>
<text x="182.8" y="133.6">WH</text>
<text x="182.8" y="136.1">GN</text>
<text x="192.7" y="134.1" transform="rotate(-90 192.7 134.1)">Overload lamp</text>
<text x="194.6" y="135.4" transform="rotate(-90 194.6 135.4)">Ind. sovraccarico</text>
<text x="158" y="143.4">3</text>
<text x="158" y="140.8">4</text>
<text x="165" y="143.4">3</text>
<text x="165" y="140.8">4</text>
<text x="172.4" y="143.7">BN</text>
<text x="172.7" y="141.2">YE</text>
<text x="79" y="144.9" transform="rotate(-90 79 144.9)">YEBN</text>
<text x="81.5" y="144.9" transform="rotate(-90 81.5 144.9)">PK</text>
<text x="86.6" y="144.9" transform="rotate(-90 86.6 144.9)">BNGN</text>
<text x="89.1" y="144.9" transform="rotate(-90 89.1 144.9)">VT</text>
<text x="91.7" y="144.9" transform="rotate(-90 91.7 144.9)">GY</text>
<text x="94.2" y="144.9" transform="rotate(-90 94.2 144.9)">PKBN</text>
<text x="144.5" y="148.3" transform="rotate(-90 144.5 148.3)">1F call</text>
<text x="158" y="148.5">1</text>
<text x="158" y="145.9">2</text>
<text x="165" y="148.5">1</text>
<text x="165" y="145.9">2</text>
<text x="172.2" y="148.8">WH</text>
<text x="172.4" y="146.3">GN</text>
<text x="91.1" y="153.6" transform="rotate(-90 91.1 153.6)">+24V</text>
<text x="93.7" y="152.4" transform="rotate(-90 93.7 152.4)">GND</text>
<text x="147" y="151.1" transform="rotate(-90 147 151.1)">Chiamata P0</text>
<text x="78.4" y="156.2" transform="rotate(-90 78.4 156.2)">HL-PC6</text>
<text x="81" y="156.4" transform="rotate(-90 81 156.4)">SB-PC6</text>
<text x="86.1" y="156.2" transform="rotate(-90 86.1 156.2)">HL-PC7</text>
<text x="88.6" y="156.4" transform="rotate(-90 88.6 156.4)">SB-PC7</text>
<text x="178.2" y="159.1">GSM</text>
<text x="183.9" y="156.5">U9</text>
<text x="143.7" y="166.7" transform="rotate(-90 143.7 166.7)">GN+YE</text>
<text x="153" y="167.3">S21</text>
<text x="166.6" y="162.9" transform="rotate(-90 166.6 162.9)">BN</text>
<text x="169.1" y="163.1" transform="rotate(-90 169.1 163.1)">WH</text>
<text x="177.5" y="165.7" transform="rotate(-90 177.5 165.7)">+24V</text>
<text x="180" y="165.7" transform="rotate(-90 180 165.7)">GND</text>
<text x="182.6" y="165.7" transform="rotate(-90 182.6 165.7)">AL1</text>
<text x="185.1" y="165.7" transform="rotate(-90 185.1 165.7)">AL2</text>
<text x="188.9" y="167.9" transform="rotate(-90 188.9 167.9)">GSM Dialer</text>
<text x="121.7" y="173.7">M3</text>
<text x="191.5" y="171.1" transform="rotate(-90 191.5 171.1)">Combinatore GSM</text>
<text x="53.3" y="179.3">WH</text>
<text x="62.1" y="178.9">1</text>
<text x="67.8" y="178.9">1</text>
<text x="102.6" y="176.2">U8</text>
<text x="53.3" y="181.8">GN</text>
<text x="53.3" y="184.4">YE</text>
<text x="62.1" y="181.5">2</text>
<text x="62.1" y="184">3</text>
<text x="67.8" y="181.5">2</text>
<text x="67.8" y="184">3</text>
<text x="70.3" y="180">+24V</text>
<text x="70.3" y="182.6">CAN-L</text>
<text x="70.3" y="185.1">CAN-H</text>
<text x="83.5" y="184.1" transform="rotate(-90 83.5 184.1)">J4</text>
<text x="93.7" y="182.8" transform="rotate(-90 93.7 182.8)">J6</text>
<text x="99.3" y="182.6">DRIVE</text>
<text x="105.8" y="181.5">1-6</text>
<text x="148.6" y="185.1">Alarm button</text>
<text x="53.3" y="186.9">BN</text>
<text x="62.1" y="186.6">4</text>
<text x="62.1" y="191.6">1</text>
<text x="67.8" y="191.6">1</text>
<text x="67.8" y="186.6">4</text>
<text x="70.3" y="187.7">GND</text>
<text x="105.9" y="191.6">1</text>
<text x="116.4" y="190.8">Door operator</text>
<text x="146.6" y="187.7">Pulsante allarme</text>
<text x="154.6" y="190.5" transform="rotate(-90 154.6 190.5)">+</text>
<text x="157.2" y="190.5" transform="rotate(-90 157.2 190.5)">-</text>
<text x="53.3" y="194.5">GN</text>
<text x="53.3" y="197.1">YE</text>
<text x="53.3" y="192">WH</text>
<text x="62.1" y="194.2">2</text>
<text x="62.1" y="196.7">3</text>
<text x="67.8" y="194.2">2</text>
<text x="67.8" y="196.7">3</text>
<text x="70.3" y="192.7">+24V</text>
<text x="70.3" y="195.3">CAN-L</text>
<text x="70.3" y="197.8">CAN-H</text>
<text x="83.5" y="196.8" transform="rotate(-90 83.5 196.8)">J5</text>
<text x="93.7" y="196.8" transform="rotate(-90 93.7 196.8)">J7</text>
<text x="97.7" y="197.8">ENABLE</text>
<text x="98.7" y="195.3">CLOSE</text>
<text x="99.6" y="192.7">OPEN</text>
<text x="105.9" y="194.2">2</text>
<text x="105.9" y="196.7">3</text>
<text x="115.5" y="192.7">Operatore porta</text>
<text x="147.9" y="197.8">Alarm sounder</text>
<text x="53.3" y="199.6">BN</text>
<text x="62.1" y="199.3">4</text>
<text x="67.8" y="199.3">4</text>
<text x="70.3" y="200.4">GND</text>
<text x="100.8" y="200.4">GND</text>
<text x="105.9" y="199.3">4</text>
<text x="146.6" y="200.4">Suoneria allarme</text>
<text x="85.7" y="204.2">L2D</text>
<text x="101.4" y="214.3">U11</text>
<text x="121.7" y="211.8">M4</text>
<text x="53.3" y="219.9">GN</text>
<text x="53.3" y="217.4">WH</text>
<text x="62.1" y="217">1</text>
<text x="62.1" y="219.6">2</text>
<text x="67.8" y="217">1</text>
<text x="67.8" y="219.6">2</text>
<text x="70.3" y="218.1">+24V</text>
<text x="70.3" y="220.7">CAN-L</text>
<text x="93.7" y="220.9" transform="rotate(-90 93.7 220.9)">J6</text>
<text x="99.3" y="220.7">DRIVE</text>
<text x="105.8" y="219.6">1-6</text>
<text x="53.3" y="225">BN</text>
<text x="53.3" y="222.5">YE</text>
<text x="62.1" y="222.1">3</text>
<text x="62.1" y="224.7">4</text>
<text x="67.8" y="222.1">3</text>
<text x="67.8" y="224.7">4</text>
<text x="70.3" y="223.2">CAN-H</text>
<text x="70.3" y="225.8">GND</text>
<text x="83.5" y="222.2" transform="rotate(-90 83.5 222.2)">J4</text>
<text x="67.8" y="229.7">1</text>
<text x="67.8" y="232.3">2</text>
<text x="70.3" y="230.8">+24V</text>
<text x="70.3" y="233.4">CAN-L</text>
<text x="98.7" y="233.4">CLOSE</text>
<text x="99.6" y="230.8">OPEN</text>
<text x="105.9" y="229.7">1</text>
<text x="105.9" y="232.3">2</text>
<text x="115.5" y="230.8">Operatore porta</text>
<text x="116.4" y="228.9">Door operator</text>
<text x="67.8" y="234.8">3</text>
<text x="67.8" y="237.4">4</text>
<text x="70.3" y="235.9">CAN-H</text>
<text x="70.3" y="238.5">GND</text>
<text x="83.5" y="234.9" transform="rotate(-90 83.5 234.9)">J5</text>
<text x="93.7" y="234.9" transform="rotate(-90 93.7 234.9)">J7</text>
<text x="97.7" y="235.9">ENABLE</text>
<text x="100.8" y="238.5">GND</text>
<text x="105.9" y="234.8">3</text>
<text x="105.9" y="237.4">4</text>
<text x="85.7" y="242.3">L2D</text>
<text x="302.5" y="262.3">Via Caduti del Lavoro, 16</text>
<text x="302.5" y="264.4">Sorbolo (PR)</text>
<text x="302.5" y="266.4">43058 - ITALY</text>
<text x="302.5" y="273.5">File: Servizi.kicad_sch</text>
<text x="302.5" y="283">Size: A3</text>
<text x="302.5" y="286">Rev: 2</text>
<text x="322.5" y="286">Servizi cabina</text>
<text x="322.5" y="283">Date: 2026-06-15</text>
<text x="350.5" y="283">Author: Lorenzo Marcantonio</text>
<text x="398.5" y="286">Pag: 3</text>
</g>
<g font-size="1">
<text x="150.2" y="173.5">NC1</text>
<text x="158" y="173.5">+</text>
<text x="150.2" y="176">NO1</text>
<text x="150.2" y="178.5">NC2</text>
<text x="157.7" y="178.5">C1</text>
<text x="158" y="176">-</text>
<text x="150.2" y="181.1">NO2</text>
<text x="157.7" y="181.1">C2</text>
</g>
</svg>
